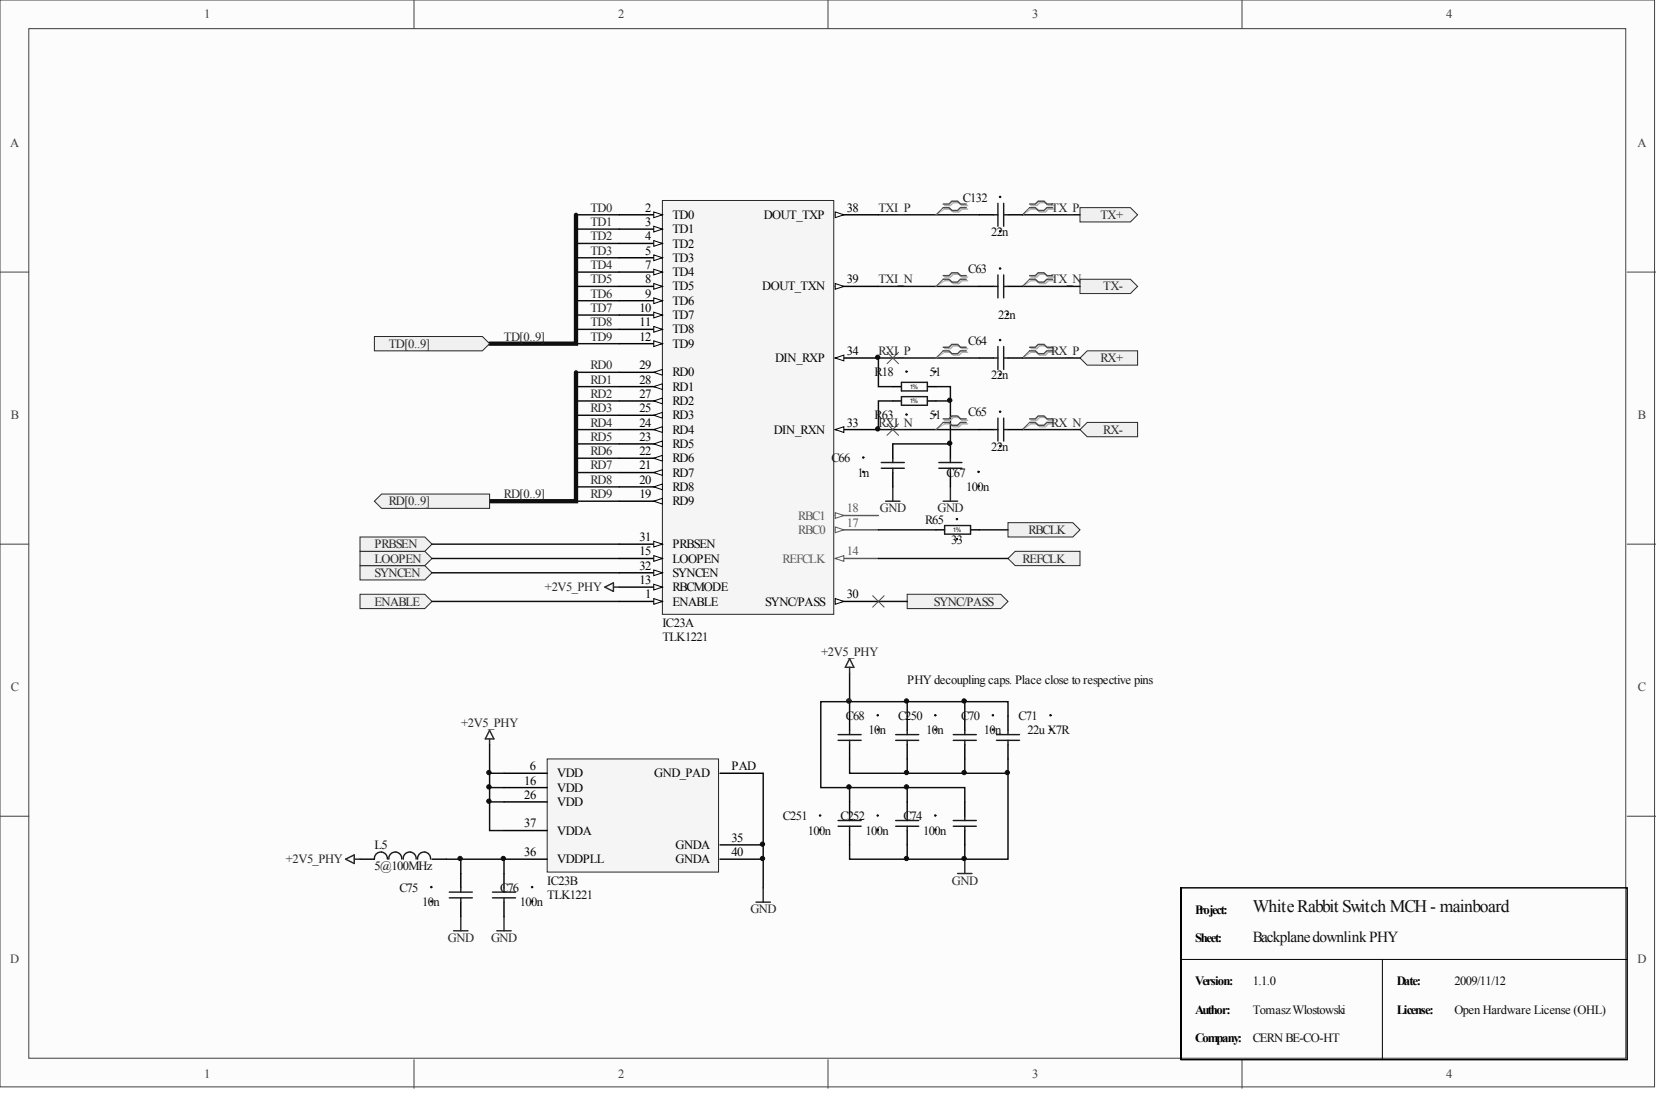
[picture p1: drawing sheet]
<svg xmlns="http://www.w3.org/2000/svg" width="292mm" height="193mm" viewBox="0 0 292 193" stroke-linecap="round" stroke-linejoin="round" font-family="sans-serif">
<g fill="#fcfcfc" stroke="#404040" stroke-width=".18">
<path d="M0 0h291.8v191.7h-291.8z"/>
<path d="M5.1 5.1h281.7v181.6h-281.7z"/>
</g>
<path d="M73 0v5.1M146 0v5.1M219.1 0v5.1M0 48h5.1M287 48h5.1M0 96h5.1M287 96h5.1M0 144h5.1M287 144h5.1M73 186.9v5.1M146 186.9v5.1M219.1 186.9v5.1" fill="none" stroke="#404040" stroke-width=".18"/>
<circle cx="149.7" cy="123.6" r=".38" fill="#0e0e0e" stroke="#0e0e0e" stroke-width=".18"/>
<path d="M63.5 151.6h2.5M76.2 151.6h2.5" fill="none" stroke="#000" stroke-width=".25"/>
<path d="M68.3 151.5a1.14 1.14 0 0 0-1.1-1.2 1.14 1.14 0 0 0-1.2 1.3M70.9 151.5a1.14 1.14 0 0 0-1.2-1.2 1.14 1.14 0 0 0-1.1 1.3M73.4 151.5a1.14 1.14 0 0 0-1.1-1.2 1.14 1.14 0 0 0-1.2 1.3M75.9 151.5a1.14 1.14 0 0 0-1.1-1.2 1.14 1.14 0 0 0-1.1 1.3" fill="none" stroke="#1c1c1c" stroke-width=".25"/>
<path d="M168.9 154.1h2.5M170.2 151.6v2.5M80 164.2h2.5M81.3 161.7v2.5" fill="none" stroke="#262626" stroke-width=".25"/>
<g fill="none" stroke="#0e0e0e" stroke-width=".25">
<path d="M101.6 37.9h7.6M101.6 40.4h7.6M101.6 42.9h7.6M101.6 45.5h7.6M101.6 48h7.6M101.6 50.5h7.6M101.6 53h7.6M101.6 55.6h7.6M101.6 58.1h7.6M101.6 60.6h7.6M149.9 118.7v7.6M160 123.8v2.5"/>
<path d="M160 133.9v2.5M160 138.9v2.5M170.2 133.9v2.5M160 149v2.6"/>
</g>
<circle cx="149.7" cy="123.6" r=".38" fill="#262626" stroke="#262626" stroke-width=".18"/>
<path d="M63.5 99.8h11.4l1.3 1.2-1.3 1.3h-11.4z" fill-rule="evenodd" fill="#f0f0f0" stroke="#262626" stroke-width=".18"/>
<path d="M76.2 101h33" fill="none" stroke="#0e0e0e" stroke-width=".25"/>
<path d="M63.5 97.2h11.4l1.3 1.3-1.3 1.3h-11.4z" fill-rule="evenodd" fill="#f0f0f0" stroke="#262626" stroke-width=".18"/>
<path d="M76.2 98.5h33" fill="none" stroke="#0e0e0e" stroke-width=".25"/>
<path d="M63.5 94.7h11.4l1.3 1.3-1.3 1.2h-11.4z" fill-rule="evenodd" fill="#f0f0f0" stroke="#262626" stroke-width=".18"/>
<path d="M76.2 96h33" fill="none" stroke="#0e0e0e" stroke-width=".25"/>
<path d="M63.5 104.8h11.4l1.3 1.3-1.3 1.2h-11.4z" fill-rule="evenodd" fill="#f0f0f0" stroke="#262626" stroke-width=".18"/>
<path d="M76.2 106.1h33" fill="none" stroke="#0e0e0e" stroke-width=".25"/>
<path d="M160 104.8h16.5l1.3 1.3-1.3 1.2h-16.5z" fill-rule="evenodd" fill="#f0f0f0" stroke="#262626" stroke-width=".18"/>
<path d="M154.9 37.9h17.8M154.9 106.1h5.1M86.4 138.9h2.5M149.9 133.9v2.5h27.9v15.2h-7.6v-2.6M149.9 138.9v2.5M170.2 126.3v-2.5h-25.4v15.1h25.4v2.5M81.3 151.6v2.5M86.4 141.4h2.5M149.9 149v2.6h20.3" fill="none" stroke="#0e0e0e" stroke-width=".25"/>
<path d="M149.9 116.2l.7 1.5h-1.5zM149.9 117.7v1M86.4 128.8l.7 1.5h-1.5zM86.4 130.3v1M61 151.6l1.5-.8v1.5zM62.5 151.6h1M133.3 159.1h2.6M134.6 156.6v2.5" fill="none" stroke="#262626" stroke-width=".25"/>
<path d="M116.8 35.4h30.3v73h-30.3z" fill="#f5f5f5" stroke="#262626" stroke-width=".18"/>
<path d="M109.2 37.9h7.6" fill="none" stroke="#000" stroke-width=".25"/>
<path d="M115.3 37.4l1.5 .5-1.5 .5z" fill="#fcfcfc" stroke="#000" stroke-width=".18"/>
<path d="M109.2 40.4h7.6" fill="none" stroke="#000" stroke-width=".25"/>
<path d="M115.3 39.9l1.5 .5-1.5 .5z" fill="#fcfcfc" stroke="#000" stroke-width=".18"/>
<path d="M109.2 42.9h7.6" fill="none" stroke="#000" stroke-width=".25"/>
<path d="M115.3 42.4l1.5 .5-1.5 .5z" fill="#fcfcfc" stroke="#000" stroke-width=".18"/>
<path d="M109.2 45.5h7.6" fill="none" stroke="#000" stroke-width=".25"/>
<path d="M115.3 45l1.5 .5-1.5 .5z" fill="#fcfcfc" stroke="#000" stroke-width=".18"/>
<path d="M109.2 48h7.6" fill="none" stroke="#000" stroke-width=".25"/>
<path d="M115.3 47.5l1.5 .5-1.5 .5z" fill="#fcfcfc" stroke="#000" stroke-width=".18"/>
<path d="M109.2 50.5h7.6" fill="none" stroke="#000" stroke-width=".25"/>
<path d="M115.3 50l1.5 .5-1.5 .5z" fill="#fcfcfc" stroke="#000" stroke-width=".18"/>
<path d="M109.2 53h7.6" fill="none" stroke="#000" stroke-width=".25"/>
<path d="M115.3 52.5l1.5 .5-1.5 .5z" fill="#fcfcfc" stroke="#000" stroke-width=".18"/>
<path d="M109.2 55.6h7.6" fill="none" stroke="#000" stroke-width=".25"/>
<path d="M115.3 55.1l1.5 .5-1.5 .5z" fill="#fcfcfc" stroke="#000" stroke-width=".18"/>
<path d="M109.2 58.1h7.6" fill="none" stroke="#000" stroke-width=".25"/>
<path d="M115.3 57.6l1.5 .5-1.5 .5z" fill="#fcfcfc" stroke="#000" stroke-width=".18"/>
<path d="M109.2 60.6h7.6" fill="none" stroke="#000" stroke-width=".25"/>
<path d="M115.3 60.1l1.5 .5-1.5 .5z" fill="#fcfcfc" stroke="#000" stroke-width=".18"/>
<path d="M109.2 65.7h7.6" fill="none" stroke="#000" stroke-width=".25"/>
<path d="M115.3 65.7l1.5-.5v1z" fill="#fcfcfc" stroke="#000" stroke-width=".18"/>
<path d="M109.2 68.2h7.6" fill="none" stroke="#000" stroke-width=".25"/>
<path d="M115.3 68.2l1.5-.5v1z" fill="#fcfcfc" stroke="#000" stroke-width=".18"/>
<path d="M109.2 70.7h7.6" fill="none" stroke="#000" stroke-width=".25"/>
<path d="M115.3 70.7l1.5-.5v1z" fill="#fcfcfc" stroke="#000" stroke-width=".18"/>
<path d="M109.2 73.3h7.6" fill="none" stroke="#000" stroke-width=".25"/>
<path d="M115.3 73.3l1.5-.6v1.1z" fill="#fcfcfc" stroke="#000" stroke-width=".18"/>
<path d="M109.2 75.8h7.6" fill="none" stroke="#000" stroke-width=".25"/>
<path d="M115.3 75.8l1.5-.5v1z" fill="#fcfcfc" stroke="#000" stroke-width=".18"/>
<path d="M109.2 78.3h7.6" fill="none" stroke="#000" stroke-width=".25"/>
<path d="M115.3 78.3l1.5-.5v1z" fill="#fcfcfc" stroke="#000" stroke-width=".18"/>
<path d="M109.2 80.8h7.6" fill="none" stroke="#000" stroke-width=".25"/>
<path d="M115.3 80.8l1.5-.5v1z" fill="#fcfcfc" stroke="#000" stroke-width=".18"/>
<path d="M109.2 83.4h7.6" fill="none" stroke="#000" stroke-width=".25"/>
<path d="M115.3 83.4l1.5-.6v1.1z" fill="#fcfcfc" stroke="#000" stroke-width=".18"/>
<path d="M109.2 85.9h7.6" fill="none" stroke="#000" stroke-width=".25"/>
<path d="M115.3 85.9l1.5-.5v1z" fill="#fcfcfc" stroke="#000" stroke-width=".18"/>
<path d="M109.2 88.4h7.6" fill="none" stroke="#000" stroke-width=".25"/>
<path d="M115.3 88.4l1.5-.5v1z" fill="#fcfcfc" stroke="#000" stroke-width=".18"/>
<path d="M109.2 98.5h7.6" fill="none" stroke="#000" stroke-width=".25"/>
<path d="M115.3 98l1.5 .5-1.5 .5z" fill="#fcfcfc" stroke="#000" stroke-width=".18"/>
<path d="M147.3 106.1h7.6" fill="none" stroke="#000" stroke-width=".25"/>
<path d="M147.3 105.6l1.5 .5-1.5 .5z" fill="#fcfcfc" stroke="#000" stroke-width=".18"/>
<path d="M147.3 98.5h7.6" fill="none" stroke="#585858" stroke-width=".25"/>
<path d="M147.3 98.5l1.5-.5v1z" fill="#fcfcfc" stroke="#585858" stroke-width=".18"/>
<path d="M147.3 93.5h7.6" fill="none" stroke="#585858" stroke-width=".25"/>
<path d="M147.3 93l1.5 .5-1.5 .5z" fill="#fcfcfc" stroke="#585858" stroke-width=".18"/>
<path d="M147.3 90.9h7.6" fill="none" stroke="#585858" stroke-width=".25"/>
<path d="M147.3 90.4l1.5 .5-1.5 .5z" fill="#fcfcfc" stroke="#585858" stroke-width=".18"/>
<path d="M109.2 101h7.6" fill="none" stroke="#000" stroke-width=".25"/>
<path d="M115.3 100.5l1.5 .5-1.5 .5z" fill="#fcfcfc" stroke="#000" stroke-width=".18"/>
<path d="M147.3 37.9h7.6" fill="none" stroke="#000" stroke-width=".25"/>
<path d="M147.3 37.4l1.5 .5-1.5 .5z" fill="#fcfcfc" stroke="#000" stroke-width=".18"/>
<path d="M147.3 50.5h7.6" fill="none" stroke="#000" stroke-width=".25"/>
<path d="M147.3 50l1.5 .5-1.5 .5z" fill="#fcfcfc" stroke="#000" stroke-width=".18"/>
<path d="M147.3 63.1h7.6" fill="none" stroke="#000" stroke-width=".25"/>
<path d="M147.3 63.1l1.5-.5v1.1z" fill="#fcfcfc" stroke="#000" stroke-width=".18"/>
<path d="M147.3 75.8h7.6" fill="none" stroke="#000" stroke-width=".25"/>
<path d="M147.3 75.8l1.5-.5v1z" fill="#fcfcfc" stroke="#000" stroke-width=".18"/>
<path d="M109.2 96h7.6" fill="none" stroke="#000" stroke-width=".25"/>
<path d="M115.3 95.5l1.5 .5-1.5 .5z" fill="#fcfcfc" stroke="#000" stroke-width=".18"/>
<path d="M109.2 106.1h7.6" fill="none" stroke="#000" stroke-width=".25"/>
<path d="M115.3 105.6l1.5 .5-1.5 .5z" fill="#fcfcfc" stroke="#000" stroke-width=".18"/>
<path d="M109.2 103.6h7.6" fill="none" stroke="#000" stroke-width=".25"/>
<path d="M115.3 103.1l1.5 .5-1.5 .5z" fill="#fcfcfc" stroke="#000" stroke-width=".18"/>
<path d="M96.5 133.9h30.2v19.9h-30.2z" fill="#f5f5f5" stroke="#262626" stroke-width=".18"/>
<path d="M88.9 136.4h7.6M88.9 138.9h7.6M127 136.4h7.6M88.9 151.6h7.6M88.9 146.5h7.6M88.9 141.4h7.6M127 151.6h7.6M127 149h7.6" fill="none" stroke="#000" stroke-width=".25"/>
<g fill="none" stroke="#0e0e0e" stroke-width=".25">
<path d="M101.6 65.7h7.6M101.6 68.2h7.6M101.6 70.7h7.6M101.6 73.3h7.6M101.6 75.8h7.6M101.6 78.3h7.6M101.6 80.8h7.6M101.6 83.4h7.6M101.6 85.9h7.6M101.6 88.4h7.6M86.4 131.3v15.2h2.5M86.4 136.4h2.5"/>
<path d="M134.6 136.4v20.2"/>
</g>
<path d="M87.6 164.2h2.6M88.9 161.7v2.5" fill="none" stroke="#262626" stroke-width=".25"/>
<path d="M101.6 37.9v22.7h-15.2M101.6 65.7v22.7h-15.2" fill="none" stroke="#0e0e0e" stroke-width=".76"/>
<g fill="#f0f0f0" stroke="#262626" stroke-width=".18">
<path d="M66 59.4h19.1l1.3 1.2-1.3 1.3h-19.1z" fill-rule="evenodd"/>
<path d="M66 88.4l1.3-1.3h19.1v2.6h-19.1z" fill-rule="evenodd"/>
</g>
<path d="M153.9 105.1l2.1 2M156 105.1l-2.1 2" fill="none" stroke="#4c4c4c" stroke-width=".18"/>
<path d="M177.8 92.2h11.4l1.3 1.3-1.3 1.2h-11.4z" fill-rule="evenodd" fill="#f0f0f0" stroke="#262626" stroke-width=".18"/>
<path d="M172.7 93.5h5.1" fill="none" stroke="#0e0e0e" stroke-width=".25"/>
<path d="M177.8 98.5l1.3-1.3h11.4v2.6h-11.4z" fill-rule="evenodd" fill="#f0f0f0" stroke="#262626" stroke-width=".18"/>
<path d="M154.9 50.5h17.8M157.5 70.7h-2.6v5.1h17.8M172.7 63.1h-17.8v5.1h2.6M154.9 98.5h22.9M170.2 123.8h7.6v2.5M177.8 133.9v2.5" fill="none" stroke="#0e0e0e" stroke-width=".25"/>
<path d="M156.2 88.4h2.5M157.5 85.9v2.5M166.4 88.4h2.5M167.6 85.9v2.5" fill="none" stroke="#262626" stroke-width=".25"/>
<g fill="#f0f0f0" stroke="#262626" stroke-width=".18">
<path d="M190.5 36.6h8.9l1.3 1.3-1.3 1.3h-8.9z" fill-rule="evenodd"/>
<path d="M190.5 49.3h8.9l1.3 1.2-1.3 1.3h-8.9z" fill-rule="evenodd"/>
<path d="M190.5 63.1l1.3-1.2h8.9v2.5h-8.9z" fill-rule="evenodd"/>
<path d="M190.5 75.8l1.3-1.3h8.9v2.5h-8.9z" fill-rule="evenodd"/>
</g>
<path d="M180.3 37.9h10.2M180.3 50.5h10.2M165.1 68.2h2.5v10.1h-10.1M165.1 70.7h2.5M180.3 63.1h10.2M180.3 75.8h10.2M154.9 93.5h10.2M78.7 151.6h10.2v2.5" fill="none" stroke="#0e0e0e" stroke-width=".25"/>
<path d="M166.4 36.6l-1.3 1.3M181.6 36.6l-1.3 1.3M166.4 49.3l-1.3 1.2M181.6 49.3l-1.3 1.2M156.5 62.1l2 2.1M156.5 74.8l2 2M158.5 62.1l-2 2.1M158.5 74.8l-2 2M166.4 61.9l-1.3 1.2M166.4 74.5l-1.3 1.3M181.6 61.9l-1.3 1.2M181.6 74.5l-1.3 1.3" fill="none" stroke="#4c4c4c" stroke-width=".18"/>
<g fill="none" stroke="#aeaeae" stroke-width=".25">
<path d="M166.6 36.2h1l.5-.5h1.1l.5 .5h1M166.6 36.9h1l.5 .5h1.1l.5-.5h1M181.9 36.2h1l.5-.5h1l.5 .5h1M181.9 36.9h1l.5 .5h1l.5-.5h1M166.6 48.9h1l.5-.5h1.1l.5 .5h1M166.6 49.5h1l.5 .5h1.1l.5-.5h1M181.9 48.9h1l.5-.5h1l.5 .5h1M181.9 49.5h1l.5 .5h1l.5-.5h1M166.6 61.5h1l.5-.5h1.1l.5 .5h1M166.6 62.1h1l.5 .5h1.1l.5-.5h1M166.6 74.1h1l.5-.5h1.1l.5 .5h1M166.6 74.8h1l.5 .5h1.1l.5-.5h1"/>
<path d="M181.9 61.5h1l.5-.5h1l.5 .5h1M181.9 62.1h1l.5 .5h1l.5-.5h1M181.9 74.1h1l.5-.5h1l.5 .5h1M181.9 74.8h1l.5 .5h1l.5-.5h1"/>
</g>
<path d="M166.6 36.9l-1.5 1M181.9 36.9l-1.6 1M166.6 49.5l-1.5 1M181.9 49.5l-1.6 1M166.6 62.1l-1.5 1M166.6 74.8l-1.5 1M181.9 62.1l-1.6 1M181.9 74.8l-1.6 1" fill="none" stroke="#aeaeae" stroke-width=".18"/>
<g fill="none" stroke="#4c4c4c" stroke-width=".25">
<path d="M166.4 36h1l.5-.5h1l.5 .5h1M166.4 36.6h1l.5 .5h1l.5-.5h1M181.6 36h1l.5-.5h1l.6 .5h1M181.6 36.6h1l.5 .5h1l.6-.5h1M166.4 48.6h1l.5-.5h1l.5 .5h1M166.4 49.3h1l.5 .5h1l.5-.5h1M181.6 48.6h1l.5-.5h1l.6 .5h1M181.6 49.3h1l.5 .5h1l.6-.5h1M166.4 61.3h1l.5-.6h1l.5 .6h1M166.4 61.9h1l.5 .5h1l.5-.5h1M166.4 73.9h1l.5-.5h1l.5 .5h1M166.4 74.5h1l.5 .5h1l.5-.5h1"/>
<path d="M181.6 61.3h1l.5-.6h1l.6 .6h1M181.6 61.9h1l.5 .5h1l.6-.5h1M181.6 73.9h1l.5-.5h1l.6 .5h1M181.6 74.5h1l.5 .5h1l.6-.5h1"/>
</g>
<g fill="none" stroke="#000" stroke-width=".25">
<path d="M172.7 37.9h2.6M177.8 37.9h2.5M172.7 50.5h2.6M177.8 50.5h2.5M157.5 68.2h1.5M157.5 70.7h1.5M157.5 78.3v2.5M163.6 68.2h1.5M163.6 70.7h1.5M167.6 78.3v2.5M172.7 63.1h2.6M172.7 75.8h2.6"/>
<path d="M177.8 63.1h2.5M177.8 75.8h2.5M157.5 83.4v2.5M165.1 93.5h1.5M167.6 83.4v2.5M171.2 93.5h1.5M149.9 126.3v2.5M149.9 131.3v2.6M160 126.3v2.5M160 131.3v2.6M170.2 126.3v2.5M170.2 131.3v2.6"/>
<path d="M177.8 126.3v2.5M177.8 131.3v2.6M81.3 154.1v2.5M81.3 159.1v2.6M88.9 154.1v2.5M88.9 159.1v2.6M149.9 141.4v2.6M149.9 146.5v2.5M160 141.4v2.6M160 146.5v2.5M170.2 141.4v2.6M170.2 146.5v2.5"/>
<path d="M208.3 156.6v30.3v-30.3h78.7v30.3h-78.7"/>
</g>
<g fill="none" stroke="#1c1c1c" stroke-width=".25">
<path d="M175.3 37.9h.7M176 35.9v4M177 35.9v4M177 37.9h.8M175.3 50.5h.7M176 48.5v4M177 48.5v4M177 50.5h.8M159 67.4h4.6v1.6h-4.6zM159 70h4.6v1.5h-4.6zM175.3 63.1h.7M175.3 75.8h.7"/>
<path d="M176 61.1v4.1M176 73.8v4M177 61.1v4.1M177 73.8v4M177 63.1h.8M177 75.8h.8M155.4 81.6h4.1M155.4 82.6h4.1M157.5 80.8v.8M157.5 82.6v.8M165.6 81.6h4.1M165.6 82.6h4.1"/>
<path d="M166.6 92.7h4.6v1.5h-4.6zM167.6 80.8v.8M167.6 82.6v.8M147.8 129.6h4.1M147.8 130.6h4.1M149.9 128.8v.8M149.9 130.6v.7M158 129.6h4.1M158 130.6h4.1M160 128.8v.8M160 130.6v.7M168.1 129.6h4.1"/>
<path d="M168.1 130.6h4.1M170.2 128.8v.8M170.2 130.6v.7M175.8 129.6h4M175.8 130.6h4M177.8 128.8v.8M177.8 130.6v.7M79.2 157.4h4.1M79.2 158.4h4.1M81.3 156.6v.8M81.3 158.4v.7M86.9 157.4h4"/>
<path d="M86.9 158.4h4M88.9 156.6v.8M88.9 158.4v.7M147.8 144.7h4.1M147.8 145.7h4.1M149.9 144v.7M149.9 145.7v.8M158 144.7h4.1M158 145.7h4.1M160 144v.7M160 145.7v.8M168.1 144.7h4.1"/>
<path d="M168.1 145.7h4.1M170.2 144v.7M170.2 145.7v.8"/>
</g>
<g fill="#0e0e0e" stroke="#0e0e0e" stroke-width=".18">
<circle cx="159.9" cy="65.5" r=".13"/>
<circle cx="165" cy="65.5" r=".13"/>
<circle cx="159.9" cy="73.1" r=".13"/>
<circle cx="165" cy="73.1" r=".13"/>
<circle cx="168.8" cy="91.6" r=".13"/>
<circle cx="168.8" cy="95.1" r=".13"/>
<circle cx="165" cy="143.8" r=".13"/>
<circle cx="165" cy="146.4" r=".13"/>
<circle cx="154.8" cy="143.8" r=".13"/>
<circle cx="154.8" cy="146.4" r=".13"/>
<circle cx="144.7" cy="143.8" r=".13"/>
<circle cx="144.7" cy="146.4" r=".13"/>
<circle cx="172.6" cy="83.2" r=".13"/>
<circle cx="172.6" cy="85.8" r=".13"/>
<circle cx="93.9" cy="156.5" r=".13"/>
<circle cx="93.9" cy="159" r=".13"/>
<circle cx="154.8" cy="126.2" r=".13"/>
<circle cx="154.8" cy="128.7" r=".13"/>
<circle cx="165" cy="126.2" r=".13"/>
<circle cx="165" cy="128.7" r=".13"/>
<circle cx="175.1" cy="126.2" r=".13"/>
<circle cx="175.1" cy="128.7" r=".13"/>
<circle cx="76.1" cy="156.5" r=".13"/>
<circle cx="76.1" cy="159" r=".13"/>
<circle cx="152.3" cy="80.7" r=".13"/>
<circle cx="152.3" cy="83.2" r=".13"/>
<circle cx="185.3" cy="126.2" r=".13"/>
<circle cx="185.3" cy="128.7" r=".13"/>
<circle cx="176.4" cy="34.7" r=".13"/>
<circle cx="176.4" cy="40.8" r=".13"/>
<circle cx="176.4" cy="47.4" r=".13"/>
<circle cx="177.7" cy="55.4" r=".13"/>
<circle cx="176.4" cy="60" r=".13"/>
<circle cx="176.4" cy="66.1" r=".13"/>
<circle cx="176.4" cy="72.6" r=".13"/>
<circle cx="176.4" cy="78.7" r=".13"/>
<circle cx="81.2" cy="151.4" r=".38"/>
<circle cx="86.2" cy="141.3" r=".38"/>
<circle cx="86.2" cy="138.8" r=".38"/>
<circle cx="86.2" cy="136.3" r=".38"/>
<circle cx="88.8" cy="151.4" r=".38"/>
<circle cx="134.5" cy="151.4" r=".38"/>
<circle cx="134.5" cy="148.9" r=".38"/>
<circle cx="149.7" cy="138.8" r=".38"/>
<circle cx="154.8" cy="75.7" r=".38"/>
<circle cx="154.8" cy="63" r=".38"/>
<circle cx="159.9" cy="151.4" r=".38"/>
<circle cx="159.9" cy="138.8" r=".38"/>
<circle cx="159.9" cy="136.3" r=".38"/>
<circle cx="159.9" cy="123.6" r=".38"/>
<circle cx="167.5" cy="78.2" r=".38"/>
<circle cx="167.5" cy="70.6" r=".38"/>
<circle cx="170.1" cy="151.4" r=".38"/>
<circle cx="170.1" cy="136.3" r=".38"/>
<circle cx="170.1" cy="123.6" r=".38"/>
<circle cx="177.7" cy="136.3" r=".38"/>
</g>
<path d="M106.7 103.6l1.5-.8v1.5zM108.2 103.6h1" fill="none" stroke="#262626" stroke-width=".25"/>
<path d="M208.3 169.2h78.7M243.8 169.2v17.7" fill="none" stroke="#000" stroke-width=".18"/>
<text font-size="3.1" fill="#0e0e0e" x="221" y="160.9">WhiteRabbit Switch MCH- mainboard</text>
<text font-size="2.7" fill="#0e0e0e" x="221" y="166.1">BackplanedownlinkPHY</text>
<g font-size="2.2" fill="#404040">
<text x="36" y="3.2">1</text>
<text x="109" y="3.2">2</text>
<text x="182.1" y="3.2">3</text>
<text x="255.1" y="3.2">4</text>
<text x="1.8" y="26">A</text>
<text x="288.8" y="26">A</text>
<text x="1.9" y="74">B</text>
<text x="288.9" y="74">B</text>
<text x="1.9" y="122">C</text>
<text x="288.9" y="122">C</text>
<text x="1.8" y="170">D</text>
<text x="288.8" y="170">D</text>
<text x="36" y="190.2">1</text>
<text x="109" y="190.2">2</text>
<text x="182.1" y="190.2">3</text>
<text x="255.1" y="190.2">4</text>
</g>
<g font-size="2.2" fill="#0e0e0e">
<text x="169.8" y="35.6">C132</text>
<text x="174.8" y="41.6">22n</text>
<text x="170.8" y="48.2">C63</text>
<text x="176.1" y="56.3">22n</text>
<text x="170.8" y="60.8">C64</text>
<text x="154.3" y="66.4">R18</text>
<text x="164" y="66.4">51</text>
<text x="174.8" y="66.9">22n</text>
<text x="154.3" y="74">R63</text>
<text x="164" y="74">51</text>
<text x="170.8" y="73.5">C65</text>
<text x="146.7" y="81.5">C66</text>
<text x="174.8" y="79.5">22n</text>
<text x="151.3" y="84.1">1n</text>
<text x="167" y="84.1">C67</text>
<text x="170.4" y="86.6">100n</text>
<text x="163.2" y="92.4">R65</text>
<text x="167.8" y="95.9">33</text>
<text x="116.8" y="110.6">IC23A</text>
<text x="116.8" y="113.1">TLK1221</text>
<text x="160" y="120.7">PHY decoupling caps. Place close to respective pins</text>
<text x="149.2" y="127">C68</text>
<text x="153.2" y="129.5">10n</text>
<text x="158.4" y="127">C250</text>
<text x="163.4" y="129.5">10n</text>
<text x="169.5" y="127">C70</text>
<text x="173.5" y="129.5">10n</text>
<text x="179.7" y="127">C71</text>
<text x="181.3" y="129.5">22u X7R</text>
<text x="66" y="149.7">L5</text>
<text x="138.1" y="144.7">C251</text>
<text x="142.5" y="147.2">100n</text>
<text x="148.3" y="144.7">C252</text>
<text x="152.7" y="147.2">100n</text>
<text x="159.4" y="144.7">C74</text>
<text x="162.8" y="147.2">100n</text>
<text x="66" y="153.5">5@100MHz</text>
<text x="70.5" y="157.3">C75</text>
<text x="74.5" y="159.8">10n</text>
<text x="88.2" y="157.3">C76</text>
<text x="91.7" y="159.8">100n</text>
<text x="96.5" y="156.1">IC23B</text>
<text x="96.5" y="158.6">TLK1221</text>
<text x="221" y="173.7">1.1.0</text>
<text x="256.5" y="173.7">2009/11/12</text>
<text x="221" y="178.8">TomaszWlostowski</text>
<text x="256.5" y="178.8">Open Hardware License (OHL)</text>
<text x="221" y="183.8">CERNBE-CO-HT</text>
</g>
<g font-size="2.2" fill="#262626">
<text x="104.1" y="37.3">TD0</text>
<text x="104.1" y="39.9">TD1</text>
<text x="154.9" y="37.3">TXI_P</text>
<text x="185.4" y="37.3">TX_P</text>
<text x="194.1" y="38.6">TX+</text>
<text x="104.1" y="42.4">TD2</text>
<text x="104.1" y="44.9">TD3</text>
<text x="104.1" y="47.4">TD4</text>
<text x="104.1" y="50">TD5</text>
<text x="104.1" y="52.5">TD6</text>
<text x="154.9" y="50">TXI_N</text>
<text x="185.4" y="50">TX_N</text>
<text x="194.6" y="51.2">TX-</text>
<text x="104.1" y="55">TD7</text>
<text x="104.1" y="57.6">TD8</text>
<text x="68.6" y="61.3">TD[0..9]</text>
<text x="88.9" y="60.1">TD[0..9]</text>
<text x="104.1" y="60.1">TD9</text>
<text x="104.1" y="65.1">RD0</text>
<text x="154.9" y="62.6">RXI_P</text>
<text x="185.4" y="62.6">RX_P</text>
<text x="194.1" y="63.9">RX+</text>
<text x="104.1" y="67.7">RD1</text>
<text x="104.1" y="70.2">RD2</text>
<text x="104.1" y="72.7">RD3</text>
<text x="104.1" y="75.2">RD4</text>
<text x="104.1" y="77.8">RD5</text>
<text x="154.9" y="75.2">RXI_N</text>
<text x="185.4" y="75.2">RX_N</text>
<text x="194.6" y="76.5">RX-</text>
<text x="104.1" y="80.3">RD6</text>
<text x="104.1" y="82.8">RD7</text>
<text x="68.6" y="89.1">RD[0..9]</text>
<text x="88.9" y="87.9">RD[0..9]</text>
<text x="104.1" y="85.3">RD8</text>
<text x="104.1" y="87.9">RD9</text>
<text x="155.2" y="90.4">GND</text>
<text x="165.4" y="90.4">GND</text>
<text x="181.4" y="94.2">RBCLK</text>
<text x="66" y="101.8">SYNCEN</text>
<text x="66" y="99.2">LOOPEN</text>
<text x="66" y="96.7">PRBSEN</text>
<text x="180.3" y="99.2">REFCLK</text>
<text x="66" y="106.8">ENABLE</text>
<text x="96.1" y="104.3">+2V5_PHY</text>
<text x="164.7" y="106.8">SYNC/PASS</text>
<text x="144.8" y="115.6">+2V5_PHY</text>
<text x="81.3" y="128.3">+2V5_PHY</text>
<text x="50.4" y="152.3">+2V5_PHY</text>
<text x="132.4" y="161.1">GND</text>
<text x="167.9" y="156.1">GND</text>
<text x="79" y="166.2">GND</text>
<text x="86.6" y="166.2">GND</text>
</g>
<g font-size="2.2">
<text x="113.8" y="37.3">2</text>
<text x="113.8" y="39.9">3</text>
<text x="118.6" y="38.6">TD0</text>
<text x="118.6" y="41.1">TD1</text>
<text x="134.7" y="38.6">DOUT_TXP</text>
<text x="149.4" y="37.3">38</text>
<text x="113.8" y="42.4">4</text>
<text x="113.8" y="44.9">5</text>
<text x="113.8" y="47.4">7</text>
<text x="118.6" y="43.7">TD2</text>
<text x="118.6" y="46.2">TD3</text>
<text x="113.8" y="50">8</text>
<text x="113.8" y="52.5">9</text>
<text x="118.6" y="48.7">TD4</text>
<text x="118.6" y="51.2">TD5</text>
<text x="118.6" y="53.8">TD6</text>
<text x="134.5" y="51.2">DOUT_TXN</text>
<text x="149.4" y="50">39</text>
<text x="112.8" y="55">10</text>
<text x="112.8" y="57.6">11</text>
<text x="118.6" y="56.3">TD7</text>
<text x="118.6" y="58.8">TD8</text>
<text x="112.8" y="60.1">12</text>
<text x="112.8" y="65.1">29</text>
<text x="118.6" y="61.3">TD9</text>
<text x="136.7" y="63.9">DIN_RXP</text>
<text x="149.4" y="62.6">34</text>
<text x="112.8" y="67.7">28</text>
<text x="112.8" y="70.2">27</text>
<text x="118.6" y="66.4">RD0</text>
<text x="118.6" y="68.9">RD1</text>
<text x="118.6" y="71.4">RD2</text>
<text x="112.8" y="72.7">25</text>
<text x="112.8" y="75.2">24</text>
<text x="112.8" y="77.8">23</text>
<text x="118.6" y="74">RD3</text>
<text x="118.6" y="76.5">RD4</text>
<text x="136.5" y="76.5">DIN_RXN</text>
<text x="149.4" y="75.2">33</text>
<text x="112.8" y="80.3">22</text>
<text x="112.8" y="82.8">21</text>
<text x="118.6" y="79">RD5</text>
<text x="118.6" y="81.5">RD6</text>
<text x="112.8" y="85.3">20</text>
<text x="112.8" y="87.9">19</text>
<text x="118.6" y="84.1">RD7</text>
<text x="118.6" y="86.6">RD8</text>
<text x="118.6" y="89.1">RD9</text>
<text x="112.8" y="95.4">31</text>
<text x="112.8" y="98">15</text>
<text x="112.8" y="100.5">32</text>
<text x="118.6" y="99.2">LOOPEN</text>
<text x="118.6" y="101.8">SYNCEN</text>
<text x="118.6" y="96.7">PRBSEN</text>
<text x="112.8" y="103">13</text>
<text x="113.8" y="105.5">1</text>
<text x="118.6" y="106.8">ENABLE</text>
<text x="118.6" y="104.3">RBCMODE</text>
<text x="135" y="106.8">SYNC/PASS</text>
<text x="149.4" y="105.5">30</text>
<text x="93.5" y="135.9">6</text>
<text x="98.3" y="137.1">VDD</text>
<text x="115.4" y="137.1">GND_PAD</text>
<text x="129" y="135.9">PAD</text>
<text x="92.5" y="138.4">16</text>
<text x="92.5" y="140.9">26</text>
<text x="98.3" y="139.6">VDD</text>
<text x="98.3" y="142.2">VDD</text>
<text x="92.5" y="146">37</text>
<text x="98.3" y="147.2">VDDA</text>
<text x="119.2" y="149.7">GNDA</text>
<text x="129" y="148.5">35</text>
<text x="92.5" y="151">36</text>
<text x="98.3" y="152.3">VDDPLL</text>
<text x="119.2" y="152.3">GNDA</text>
<text x="129" y="151">40</text>
<text x="210.8" y="161.1">Project:</text>
<text x="210.8" y="166.2">Sheet:</text>
<text x="210.8" y="173.8">Version:</text>
<text x="246.4" y="173.8">Date:</text>
<text x="210.8" y="178.8">Author:</text>
<text x="246.4" y="178.8">License:</text>
<text x="210.8" y="183.9">Company:</text>
</g>
<g font-size="2.2" fill="#585858">
<text x="140.8" y="94.2">RBC0</text>
<text x="140.8" y="91.6">RBC1</text>
<text x="149.4" y="92.9">17</text>
<text x="149.4" y="90.4">18</text>
<text x="138" y="99.2">REFCLK</text>
<text x="149.4" y="98">14</text>
</g>
<g font-size="1.1" fill="#0e0e0e">
<text x="160.5" y="68.6">1%</text>
<text x="160.5" y="71.1">1%</text>
<text x="168.1" y="93.8">1%</text>
</g>
</svg>
